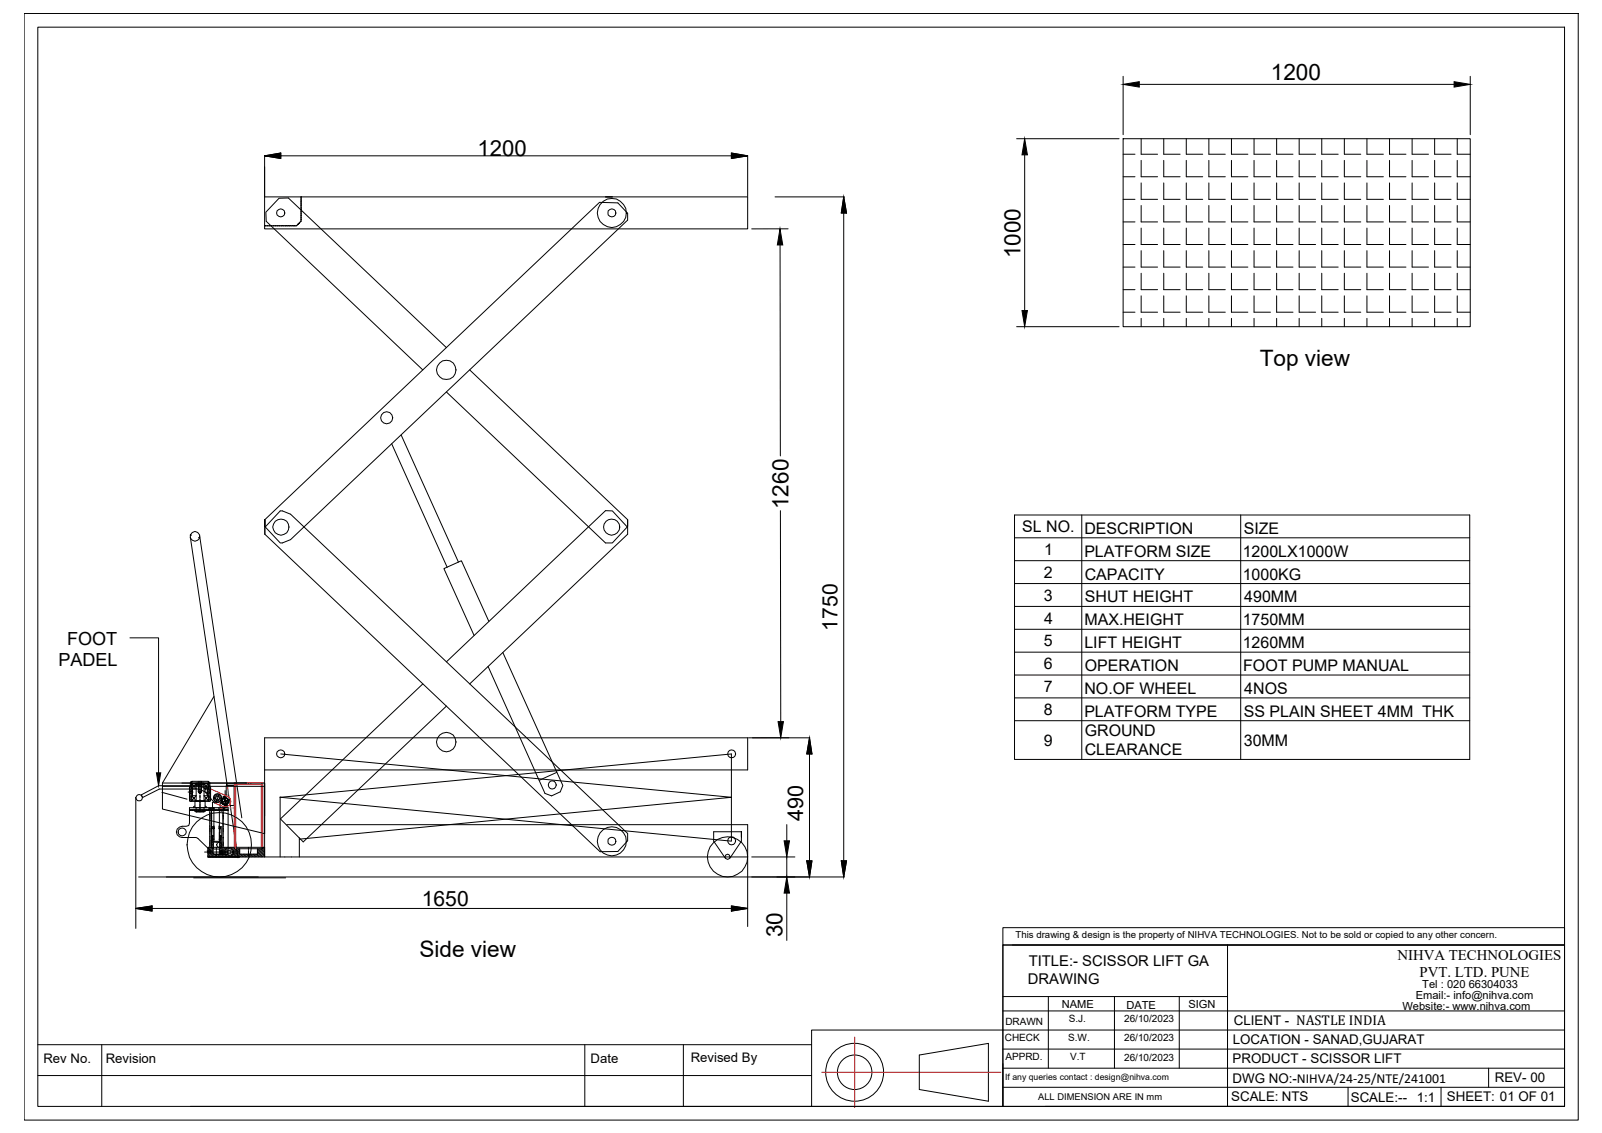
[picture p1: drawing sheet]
<svg xmlns="http://www.w3.org/2000/svg" width="1189mm" height="841mm" viewBox="0 0 1189 841" stroke-linecap="round" stroke-linejoin="round" font-family="sans-serif">
<!-- layer: 0 -->
<g fill="none" stroke="#000" stroke-width=".74">
<path d="M18 10h1153v821h-1153zM28 20h1133v801h-1133zM833 57v43M1091 57v43M845 63h234M196 116l12-2v4zM196 115v31M208 116h335M543 114l12 2-12 2zM555 115v31M754 103h76M760 115v116"/>
<path d="M833 103h258v139h-258zM833 114h9M847 103v11h12M847 119v12h12M864 103v11h12M864 119v12h12M880 103v11h13M880 119v12h13M897 103v11h12M897 119v12h12M914 103v11h12M914 119v12h12"/>
<path d="M931 103v11h12M931 119v12h12M947 103v11h13M947 119v12h13M964 103v11h12M964 119v12h12M981 103v11h12M981 119v12h12M998 103v11h12M998 119v12h12M1014 103v11h13M1014 119v12h13"/>
<path d="M1031 103v11h12M1031 119v12h12M1048 103v11h12M1048 119v12h12M1065 103v11h12M1065 119v12h12M1081 103v11h10M1081 119v12h10M833 131h9M847 136v12h12M864 136v12h12M880 136v12h13"/>
<path d="M897 136v12h12M914 136v12h12M931 136v12h12M947 136v12h13M964 136v12h12M981 136v12h12M998 136v12h12M1014 136v12h13M1031 136v12h12M1048 136v12h12M1065 136v12h12M1081 136v12h10"/>
<path d="M196 146h359v24h-359zM224 159v1M224 157l-1 2M224 155v2M224 154v1M224 153v1M224 151v1M224 150v1M224 148v1M224 147v1M224 160h-1M224 157h-1"/>
<path d="M224 154h-1M224 152l-1 1M224 152h-1M224 151h-1M224 149l-1 1M224 149h-1M224 148h-1M224 146l-1 1M224 146h-1M575 146h52M626 146l2 12h-4zM626 158v481"/>
<path d="M833 148h9M847 153v12h12M864 153v12h12M880 153v12h13M897 153v12h12M914 153v12h12M931 153v12h12M947 153v12h13M964 153v12h12M981 153v12h12M998 153v12h12M1014 153v12h13"/>
<path d="M1031 153v12h12M1048 153v12h12M1065 153v12h12M1081 153v12h10M197 167l-1 1M197 167v1M197 167h1M198 167v1M199 167h1M200 167v1M200 167h1M201 167v1"/>
<path d="M202 167h1M203 167v1M203 167h1M204 167v1M205 167h1M206 168h1M206 167v1M208 167h1M209 167v1M209 167h1M211 167l-1 1M211 167h1"/>
<path d="M212 167v1M212 167h1M214 167l-1 1M214 167h1M215 167v1M215 167h1M217 167l-1 1M217 167h1M218 168h.1M219 167l1 1M220 167v1M220 167h1"/>
<path d="M221 167h.1M221 166h.1M221 166h1M222 166h.1M222 165h.1M222 165h1M223 165h.1M224 163l-1 1h1M224 162v1M224 160v1M224 163h-1M224 161l-1 1"/>
<path d="M585 170h-27M833 165h9M847 169v12h12M864 169v12h12M880 169v12h13M897 169v12h12M914 169v12h12M931 169v12h12M947 169v12h13M964 169v12h12M981 169v12h12M998 169v12h12"/>
<path d="M1014 169v12h13M1031 169v12h12M1048 169v12h12M1065 169v12h12M1081 169v12h10M579 182v156M833 181h9M833 198h9M847 186v12h12M864 186v12h12M880 186v12h13M897 186v12h12"/>
<path d="M914 186v12h12M931 186v12h12M947 186v12h13M964 186v12h12M981 186v12h12M998 186v12h12M1014 186v12h13M1031 186v12h12M1048 186v12h12M1065 186v12h12M1081 186v12h10M833 215h9"/>
<path d="M847 203v12h12M847 220v12h12M864 203v12h12M864 220v12h12M880 203v12h13M880 220v12h13M897 203v12h12M897 220v12h12M914 203v12h12M914 220v12h12M931 203v12h12M931 220v12h12"/>
<path d="M947 203v12h13M947 220v12h13M964 203v12h12M964 220v12h12M981 203v12h12M981 220v12h12M998 203v12h12M998 220v12h12M1014 203v12h13M1014 220v12h13M1031 203v12h12M1031 220v12h12"/>
<path d="M1048 203v12h12M1048 220v12h12M1065 203v12h12M1065 220v12h12M1081 203v12h10M1081 220v12h10M833 232h9M847 236v6M864 236v6M880 236v6M897 236v6M914 236v6"/>
<path d="M931 236v6M947 236v6M964 236v6M981 236v6M998 236v6M1014 236v6M1031 236v6M1048 236v6M1065 236v6M1081 236v6M331 258l-117-111h-7l-10 10 1 7 116 111M754 242h76"/>
<path d="M349 275l117 111M331 291l118 112h5l12-12v-5M291 329l41 92M298 323l42 94M208 379h2l6 3 250 237v5l-8 8h-13l-248-235v-6zM579 379v157M141 397v2l2 2 2 1 2-1 1-2v-2l-1-2-2-1-2 1-2 2h1M141 399l36 238M147 399h1M148 398l31 209M197 386l248-236 13 1 8 7v5l-250 238-6 2h-2l-11-12zM197 386v5v-5"/>
<path d="M197 391v6M466 386v5M753 382h338v182h-338zM753 399h338M803 382v182M921 382v182M753 416h338M753 433h338M753 450h338M96 473h22v101M363 461l-21-45-13 6 23 50M753 467h338"/>
<path d="M331 491l118-112h5l12 12v6l-117 111M373 484l45 99-2 5-7 3-5-2-42-94M753 484h338M159 517l-38 64M314 508l-106 100 17 17 106-101M753 501h338M753 518h338M753 535h338M196 548h359v24h-359zM208 560l335 32-321 31M555 548h46M601 548l2 12h-4z"/>
<path d="M601 560v79M142 580h13v2h-4v-1l-9 1zM147 580v1M148 580v9M150 580v1M196 572v64h359v-24h-342M413 573l-13 6M101 593v96M105 590l13-7h30l8 4-1 2-8-3h-29l-12 6zM120 588l19 5M121 581h75v38l-75-18zM121 584h75"/>
<path d="M140 588h3M141 587h2M141 589h2M141 588h2M141 585l2 2M141 586l1 1M141 590l1 1M141 591l1 1M141 592l1 1M141 593l1 1M141 594l1 1M141 581l1 1"/>
<path d="M141 583h1M141 584l1 1M141 585l2 1M141 581h1M142 580v2h13v-2l1 1v3M142 595h13M142 589l1 1M142 580l-1 1v3v10v1h15v-1M143 586v5l-2-2M145 598l-1 1v1M145 595v5M145 595h7v5"/>
<path d="M145 594v1M146 586l-4-4v4l4-4v12l-4-3v3l4-3h-4M146 600v2M147 588h3zM147 582v6M147 588h2l-1 1zM148 590v13M149 582v6M150 582v6M151 582l-5 1h5M151 600v2M151 582v1"/>
<path d="M152 598l1 2M152 594v1M153 584l-1 4 7 8M154 590l2 2M154 587l2 2M154 588l2 2M154 589l2 2M155 586h-4l4-4v4l-4-4v12l4-3v3l-4-3h4M155 581l1 1M155 582l1 1M155 583l1 1M155 584l1 1"/>
<path d="M155 585l1 2M155 592l1 1M155 593l1 1M155 594l1 1M156 584v10M156 585v1M156 588l-2-2v5M158 596h.1M159 599v26M159 600h-1v-5h5v5h-1M160 591l1-1 2 1 1 1-1 2h-2h-1l-1-2zM161 591h1l1 1-1 1-1 1v-1l-1-1z"/>
<path d="M163 599v26M163 589l-3 7M164 596h.1M164 596h1M165 596h.1M165 595v1M165 595h5M165 595h.1M166 595h.1M166 591h.1M166 592h.1M166 593h.1"/>
<path d="M167 593h-1M167 593h.1M167 591v1M167 597v3M167 600h-1l-1 2h-1h-1v-2M167 594h.1M167 595h.1M167 587v13M167 595l1-1zM167 594v1M168 595h-1M168 595v1"/>
<path d="M168 590v2M168 583h6h-6h6v15h-7l-2-1-1-2v-2l4-3zM168 596h.1M168 597h.1M168 594h.1M168 597v3M168 597h1M169 594h.1M169 598h-1M169 598h.1M170 594h-1M170 594h.1"/>
<path d="M170 593v1M170 593h.1M171 593h.1M174 582h-6v1M208 592v44M141 601h28v33h-10l-13-12h-11a4 4 0 0 1-4-4 4 4 0 0 1 4-5h5l1-2v-11h28v2M141 601v1M141 601h2M143 601h1M144 601v1M144 601h1M144 602h1l1 1"/>
<path d="M146 602h5M147 601l-2 1M147 601v1M147 601h1M149 601l-1 1M149 601h1M150 601v1M150 601h1M152 601l-1 1M152 601h1M153 602h-1l-1 1M153 601v1"/>
<path d="M153 601h1M155 601l-1 1M155 601v-1h4h-3v1M155 601v1l1-1M156 614h.1M156 613h.1M156 604v1M156 604h.1M156 603h.1M156 602v1M156 612h.1M156 619v2"/>
<path d="M156 618v1M156 618h.1M156 617h.1M156 616v1M156 616h.1M156 615v1M156 615h.1M156 614v1M156 608v4M156 607v1M156 607h.1M156 606v1"/>
<path d="M156 606h.1M156 605h.1M156 601h1h-1zM156 602h.1M156 601h2M157 614h.1M157 613h.1M157 604v1M157 604h.1M157 603h.1M157 602v1M157 612h.1"/>
<path d="M157 620h.1M157 619v1M157 619h.1M157 618v1M157 618h.1M157 617h.1M157 616v1M157 616h.1M157 615v1M157 615h.1M157 614v1M157 611v1"/>
<path d="M157 610v1M157 610h.1M157 609v1M157 609h.1M157 608v1M157 607v1M157 607h.1M157 606v1M157 606h.1M157 605h.1M158 601v1M158 601h1"/>
<path d="M158 615h1zM158 615h1M158 615h.1M158 615h1h-1h1h-1h1M159 614h-1v1h1M159 614h-2v6h1M159 601v1M160 601h1M161 601v1M161 601h1M162 601v1M163 614h1v6h-1"/>
<path d="M163 601h1M163 613v2M163 615h.1M163 614v1M163 616v2M164 601v1M164 601h1M164 601h.1M165 601v1M165 614h.1M165 613h1M165 604v1"/>
<path d="M165 604h1M165 603h1M165 602l1 1M165 612h.1M166 620h-1M166 619l-1 1M166 619h-1M166 618l-1 1M166 618h-1M166 617h.1M166 616v1M166 616h.1"/>
<path d="M166 615v1M166 615h.1M166 614l-1 1M166 612h.1M166 611l-1 1M166 610l-1 1M166 610h-1M166 609l-1 1M166 609h-1M166 608l-1 1M166 607v1M166 607h.1"/>
<path d="M166 606v1M166 606h.1M166 605h.1M166 604l-1 1M166 600h-3h3l1 1M166 601h1M166 601h.1M166 600v1M166 601v1M166 601l-1 1M167 601v1M167 601h1"/>
<path d="M168 601v1M169 601l-1 1M169 601h1M550 617h-20v7l8 13M584 612v12M152 632h2M154 636h24h-24M154 636v-7h42v7h-18M154 629l3 3M154 631l2 1M154 632h.1M154 633l4 3"/>
<path d="M154 634l2 2M154 635l1 1M154 636h.1M154 632h4M154 632h1M155 629l3 3M155 632v1h3M155 632h3M156 624h.1M156 623v1zM156 623h.1M156 622h.1"/>
<path d="M156 633l3 3M156 628v1l1 1M156 628h.1M156 627v1M156 627h.1M156 626h.1M156 625v1M156 625h.1M156 624v1M156 621h.1M156 632v1M156 624h1h-1"/>
<path d="M157 624h.1M157 623l1 2M157 623h.1M157 622l1 1M157 633l3 3M157 622h.1M157 628v1M157 628h.1M157 627v1M157 627h.1M157 626h.1M157 625v1"/>
<path d="M157 625l1 1M157 624v1M157 621h.1M157 620v1M157 621l1 1M157 626l1 1M157 627l1 2M157 620v8M157 620h1M158 629v1h3M158 620v1zM158 622l1 1h-1"/>
<path d="M158 621v2v-2M158 631h.1M158 620l-1 1M158 621h.1M158 620v1M158 620v2v-1M158 632h.1M158 623v1h1M158 623h1M158 630v4h5M158 624v6v-1M159 632h2"/>
<path d="M159 625h4M159 634l2 2M160 634l2 2M161 629v1M161 631h.1M161 631v3M161 634v2M161 634l2 2M161 632h1M162 632h2M162 634l2 2M163 623h1"/>
<path d="M163 631l1 1M163 632h.1M163 634l2 2M163 630v4M163 633h1M163 632h1M163 627l1 1M163 626l1 1M163 628l1 1M163 629v1M163 633l3 3M163 629v1h-2"/>
<path d="M163 632v1l2 1v-1v-1l-1-1v3M163 621h1zM163 621h1h-1h1M163 620v1M163 623v1M163 623l1 1M163 620h1v9M164 632v-1l1 1v1h-1zM164 621h.1M164 622v-1v2M164 623h-1M164 629l2 3"/>
<path d="M164 630l1 2h4M164 623h.1M164 622h.1M164 620v3M164 632h1l-1 1zM164 626l-1-2v6M164 629l3 2M165 633l2 3M165 632h.1M165 633h4M165 624h.1M165 623h1"/>
<path d="M165 622h1M165 633l3 3M165 632h3M165 622h.1M166 628l-1 1 2 2M166 628h-1M166 627v1M166 627h.1M166 626h.1M166 625v1M166 625h.1M166 624l-1 1"/>
<path d="M166 622h.1M166 621h.1M166 620l-1 1M166 633h1M167 629l1 1M168 629v1M168 632h1M169 629h.1M169 631h2l1 1-1 1-1 1-1-1zM169 632h2M169 636h1M170 629h.1"/>
<path d="M170 636h1M171 629l1 1M171 635l1 1M172 632h.1M172 635l1 1M172 629l3 3M172 635l2 1M172 632h3M173 633h5M173 632h5M173 629l1 1M173 631l1 1"/>
<path d="M173 634l2 2M173 633l3 3M174 629v1h21v-1M174 633l3 3M174 630l2 2M175 633l3 3M175 632h.1M175 630l2 2M176 632h2M176 633l3 3M176 630l2 2M177 633l1 1"/>
<path d="M177 630h1M178 630v4h13M178 634l2 2M179 634l2 2M180 634l2 2M182 634l1 2M183 634l2 2M184 634l2 2M184 629v1M184 631h.1M184 631v3M184 634v2"/>
<path d="M185 634l2 2M186 634l2 2M187 634l2 2M188 634l2 2M189 634l2 2M190 634l2 2M191 631l5 5M191 632l4 4M191 633l3 3M191 634l2 2M191 630v4M191 630l5 5"/>
<path d="M192 630l4 4M193 630l3 3M195 630l1 2M195 629l1 2M195 629h1M222 622v14M539 635l1-1 1 1 1 1-1 1-1 1-1-1-1-1zM543 624v-64l-335 32 335 32M550 621v-4v7l-8 13M555 636v52M558 636h32M584 636v15"/>
<path d="M599 639h4l-2 12zM624 639h4l-2 12zM103 651h20M123 651h504M144 652h68M101 674l12-2v4zM113 674h430M543 672l12 2-12 2zM584 663v35M744 689h417v12h-417zM744 701h417v120h-417zM744 701v120h-142"/>
<path d="M751 701h410M911 701v120M744 740h167M778 740v53M827 740v53M875 740v53M744 750h417M28 775h574M76 775v46M434 775v46M507 775v46M744 779h417"/>
<path d="M1161 765h-559v56h-461M28 798h574M682 783l51-8v42l-51-8zM744 793h417M1105 793v14M744 807h417M1000 807v14M1069 807v14M776 821h385"/>
<circle cx="208" cy="158" r="2.9"/>
<circle cx="454" cy="158" r="11"/>
<circle cx="454" cy="158" r="2.9"/>
<circle cx="331" cy="274" r="7"/>
<circle cx="287" cy="310" r="4"/>
<circle cx="208" cy="391" r="6"/>
<circle cx="454" cy="391" r="6"/>
<circle cx="208" cy="560" r="2.9"/>
<circle cx="331" cy="551" r="7"/>
<circle cx="543" cy="560" r="3"/>
<circle cx="103" cy="592" r="2.4"/>
<circle cx="161" cy="592" r="3"/>
<circle cx="162" cy="592" r="3"/>
<circle cx="167" cy="595" r="2.5"/>
<circle cx="167" cy="595" r="2.7"/>
<circle cx="410" cy="583" r="3"/>
<circle cx="135" cy="618" r="2.9"/>
<circle cx="163" cy="627" r="24"/>
<circle cx="163" cy="627" r="2"/>
<circle cx="170" cy="632" r="2.6"/>
<circle cx="170" cy="632" r="3"/>
<circle cx="454" cy="625" r="11"/>
<circle cx="454" cy="624" r="2.9"/>
<circle cx="540" cy="636" r="15"/>
<circle cx="543" cy="624" r="3"/>
<circle cx="634" cy="796" r="21"/>
<circle cx="634" cy="796" r="13"/>
</g>
<path d="M153 584l16 7 2 2v2l-1 3-2 1h-3l-6-3M175 581v1h19v-1M175 582v48M183 581v1M184 581v1M186 581v1M194 582v48M174 629v-48h21v48M634 770v52M610 796h133" fill="none" stroke="#f00" stroke-width=".74"/>
<g fill="#000" stroke="#000" stroke-width=".74">
<path d="M833 63l12-2v4zM1079 61l12 2-12 2zM760 103l2 12h-4zM626 146l2 12h-4zM579 170l2 12h-4zM758 231h4l-2 11zM577 536h4l-2 12zM601 548l2 12h-4zM116 574h3l-1 9zM582 624h4l-2 12zM599 639h4l-2 12zM624 639h4l-2 12z"/>
<path d="M584 651l2 12h-4z"/>
<path d="M196 116l12-2v2zM196 116l12 2v-2z"/>
<path d="M543 114l12 2h-12zM543 116v2l12-2z"/>
<path d="M154 632l2 1v-1zM154 632l2 1h-2z"/>
<path d="M101 674l12-2v2zM101 674l12 2v-2z"/>
<path d="M543 672l12 2h-12zM543 674v2l12-2z"/>
</g>
<path d="M167 600h7M168 583h.1M174 583h-5v7a5 5 0 0 0-6 4v8h1M164 600h1v1h-1z" fill="none" stroke="#f0f" stroke-width=".74"/>
<g fill="none" stroke="#0ff" stroke-width=".74">
<circle cx="167" cy="595" r="2.5"/>
<circle cx="167" cy="595" r="2.7"/>
</g>
<g font-size="16.8">
<text x="943" y="59">1200</text>
<text x="757" y="192" transform="rotate(-90 757 192)">1000</text>
<text x="935" y="272">Top view</text>
<text x="585" y="378" transform="rotate(-90 585 378)">1260</text>
<text x="581" y="696" transform="rotate(-90 581 696)">30</text>
<text x="311" y="710">Side view</text>
</g>
<text font-size="16.4" x="354" y="116">1200</text>
<text font-size="16" x="596" y="609" transform="rotate(-90 596 609)">490</text>
<g font-size="15.7">
<text x="621" y="468" transform="rotate(-90 621 468)">1750</text>
<text x="313" y="672">1650</text>
</g>
<g font-size="13.4">
<text x="50" y="478">FOOT</text>
<text x="43" y="494">PADEL</text>
</g>
<g font-size="11.9">
<text x="759" y="395">SL NO.</text>
<text x="805" y="396">DESCRIPTION</text>
<text x="923" y="396">SIZE</text>
<text x="775" y="412">1</text>
<text x="805" y="413">PLATFORM SIZE</text>
<text x="922" y="413">1200LX1000W</text>
<text x="775" y="429">2</text>
<text x="805" y="430">CAPACITY</text>
<text x="922" y="430">1000KG</text>
<text x="775" y="446">3</text>
<text x="805" y="447">SHUT HEIGHT</text>
<text x="923" y="447">490MM</text>
<text x="775" y="463">4</text>
<text x="805" y="464">MAX.HEIGHT</text>
<text x="922" y="464">1750MM</text>
<text x="775" y="480">5</text>
<text x="805" y="481">LIFT HEIGHT</text>
<text x="922" y="481">1260MM</text>
<text x="775" y="497">6</text>
<text x="805" y="498">OPERATION</text>
<text x="923" y="498">FOOT PUMP MANUAL</text>
<text x="775" y="514">7</text>
<text x="805" y="515">NO.OF WHEEL</text>
<text x="923" y="515">4NOS</text>
<text x="775" y="531">8</text>
<text x="805" y="532">PLATFORM TYPE</text>
<text x="923" y="532">SS PLAIN SHEET 4MM THK</text>
<text x="805" y="546">GROUND</text>
<text x="775" y="554">9</text>
<text x="923" y="554">30MM</text>
<text x="805" y="561">CLEARANCE</text>
</g>
<g font-size="11">
<text x="1037" y="713">NIHVA TECHNOLOGIES</text>
<text x="763" y="717">TITLE:- SCISSOR LIFT GA</text>
<text x="1053" y="725">PVT. LTD. PUNE</text>
<text x="763" y="730">DRAWING</text>
</g>
<g font-size="9.9">
<text x="916" y="761">CLIENT - NASTLE INDIA</text>
<text x="915" y="775">LOCATION - SANAD,GUJARAT</text>
<text x="915" y="789">PRODUCT - SCISSOR LIFT</text>
<text x="915" y="804">DWG NO:-NIHVA/24-25/NTE/241001</text>
<text x="1109" y="803">REV- 00</text>
<text x="914" y="818">SCALE: NTS</text>
<text x="1002" y="818">SCALE:--</text>
<text x="1051" y="818">1:1</text>
<text x="1074" y="818">SHEET: 01 OF 01</text>
</g>
<g font-size="9.8">
<text x="32" y="789">Rev No.</text>
<text x="79" y="789">Revision</text>
<text x="438" y="789">Date</text>
<text x="513" y="788">Revised By</text>
</g>
<g font-size="8.2">
<text x="1056" y="734">Tel : 020 66304033</text>
<text x="1051" y="742">Email:- info@nihva.com</text>
<text x="788" y="748">NAME</text>
<text x="836" y="749">DATE</text>
<text x="882" y="748">SIGN</text>
<text x="1041" y="749">Website:- www.nihva.com</text>
</g>
<g font-size="7.4">
<text x="746" y="761">DRAWN</text>
<text x="793" y="759">S.J.</text>
<text x="834" y="759">26/10/2023</text>
<text x="746" y="773">CHECK</text>
<text x="793" y="773">S.W.</text>
<text x="834" y="773">26/10/2023</text>
<text x="746" y="787">APPRD.</text>
<text x="794" y="787">V.T</text>
<text x="834" y="787">26/10/2023</text>
</g>
<text font-size="7.2" x="754" y="697">This drawing &amp; design is the property of NIHVA TECHNOLOGIES. Not to be sold or copied to any other concern.</text>
<text font-size="6.9" x="770" y="817">ALL DIMENSION ARE IN mm</text>
<text font-size="6.5" x="746" y="802">If any queries contact : design@nihva.com</text>
</svg>
